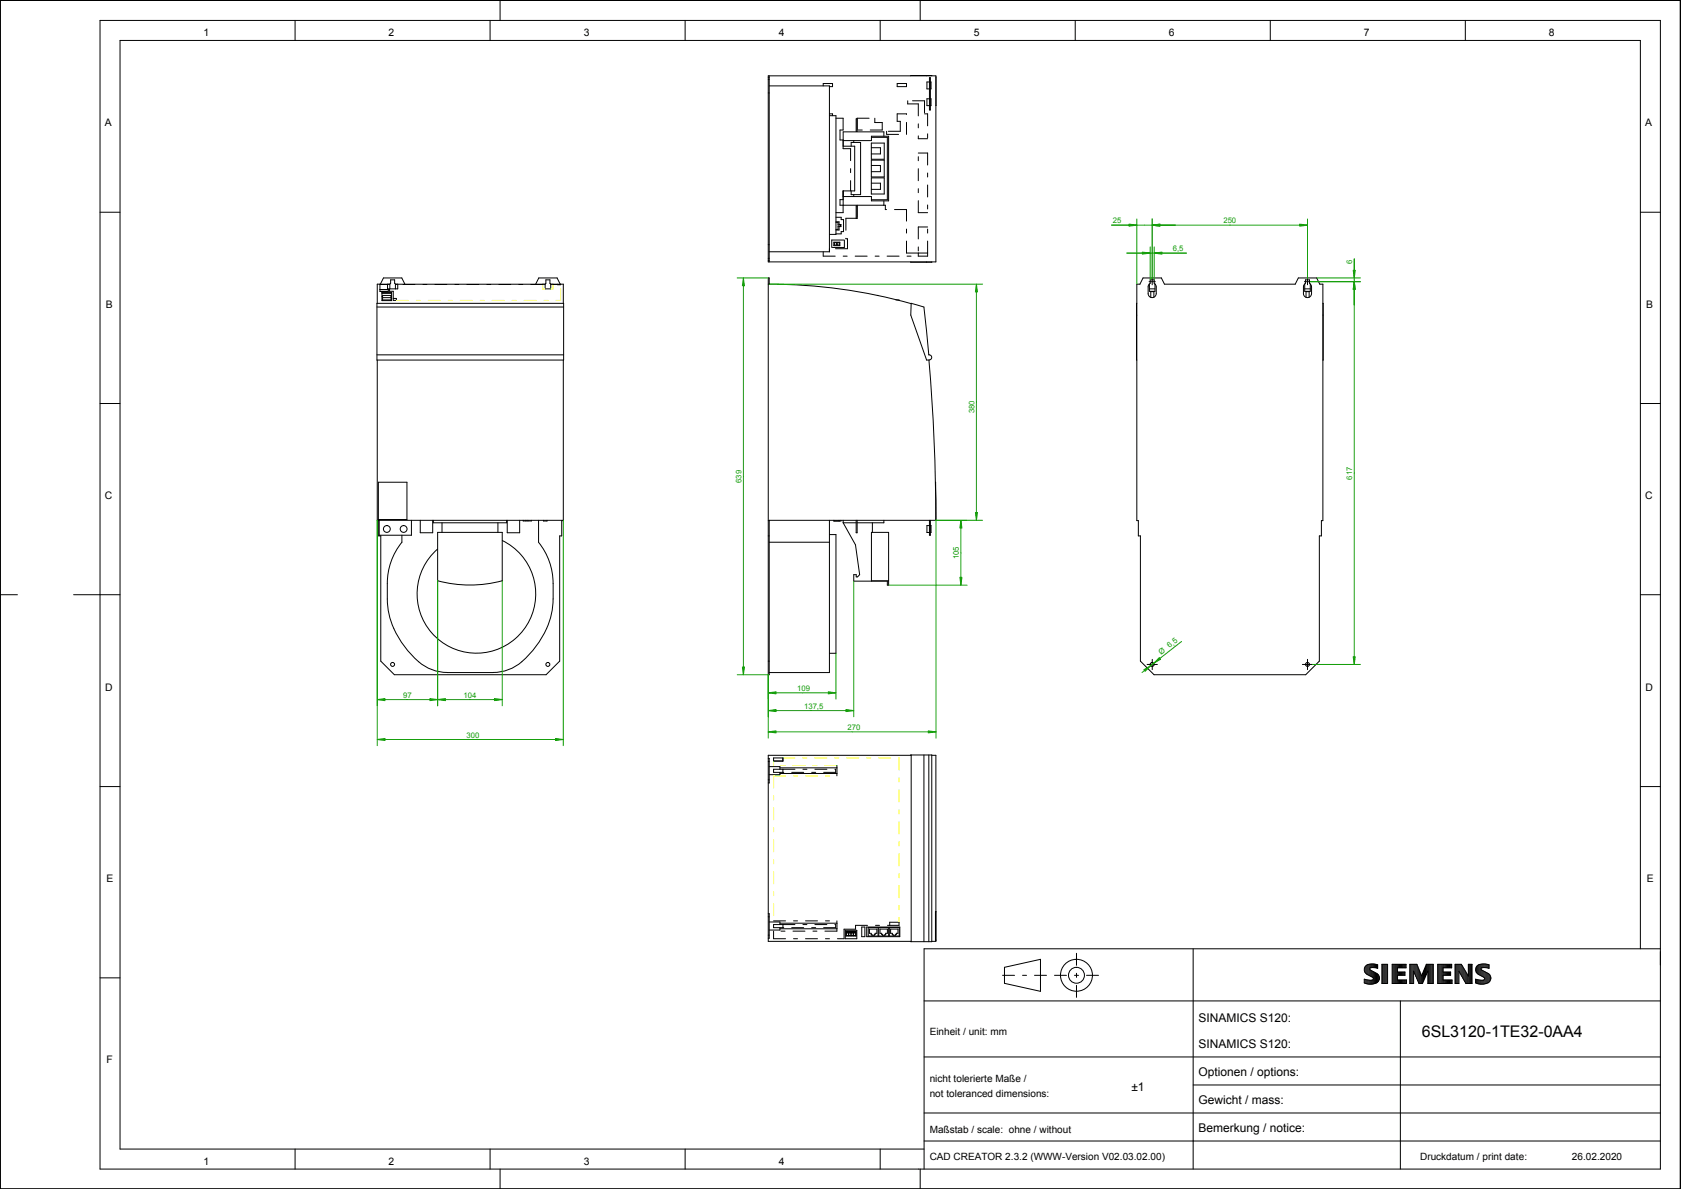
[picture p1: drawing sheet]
<svg xmlns="http://www.w3.org/2000/svg" width="297mm" height="210mm" viewBox="0 0 297 210" stroke-linecap="round" stroke-linejoin="round" font-family="sans-serif">
<g fill="none" stroke="#000" stroke-width=".18">
<path d="M0 0h297v210h-297zM0 .1h296.9v209.9h-296.9zM17.7 3.6h275.7v202.9h-275.7zM52.1 3.6v3.5M86.6 3.6v3.5M88.4 .1v3.5M121.1 3.6v3.5M135.8 13.4h29.6v32.9h-29.6zM135.8 16.4h.1M135.8 14h.1M135.8 13.7h.1M135.9 13.4v32.9"/>
<path d="M135.9 15.2h10.7v29.3h-10.7M145.5 15.2v-.4h1.6v.5h-.5M155.5 3.6v3.5M160.9 13.4h3.7M162.6 .1v3.5M163.7 13.3v.1M164.2 14.5h-.4v1.2h.4M164.2 17.5h-.4v1.2h.4M164.2 13.7h.2v5.7h-.2zM164.4 14.5h.1v1.2h-.1M164.4 17.5h.1v1.2h-.1M165.4 18.6h.1"/>
<path d="M165.4 13.6h.1M190 3.6v3.5M224.5 3.6v3.5M258.9 3.6v3.5M17.7 37.5h3.5M146.6 20.4h1.1v21h-1.1M147.7 39.3h.4v.4h.4v.2h-.4v.6h-.4M147.7 39.2h.6v.5h.3v.3h-.3v.6h-.6M149 33.7v2.6h7.2v-.8M149 24.8h5v-.7h3v11.4h-3v-.8h-5M150.4 25.8v-.6h1.7v9.2h-1.7v-.7M150.9 24.8v.4"/>
<path d="M150.9 34.4v.3M151.3 21h.2v2.2h-.2zM151.3 36.4h.2v2.2h-.2zM154 25.3h2.2v2.8h-2.2zM154 28.3h2.2v3h-2.2zM154 31.4h2.2v2.9h-2.2zM154 26.1h1.6v1.1h-1.6M154 29.2h1.6v1.1h-1.6M154 32.4h1.6v1.1h-1.6M154 24.3h2.8v11h-2.8M156.2 24.1v-.8h-7.2v2.5h2v7.9h-2M289.9 37.5h3.5"/>
<path d="M66.6 53.6h33v10h-33zM66.6 54.2h33M67.1 50.2h-.4v3.4M67.1 51.2h1.5v.3h-1.5zM67.1 50.2h1.4M67.2 50.2l.6-1.1h3.2l.5 1.1M67.5 51.6h1.7v.1h-1.7zM67.5 51.8h1.7v1.3h-1.7zM67.5 52.4h.1M67.6 53.1v-.9h1.5v.9M67.6 53h1.5M67.6 52.6h1.5"/>
<path d="M68.5 50.2h.4v.8h1v-.8h.4M69 50l-.2 .2M69 50v-.6h.7v.6M69.1 52.4h.1M69.5 52.7h.5v.4h-.5zM69.7 50.1l.2 .1M70.3 50.2h25.6M94.7 50.2l.5-1.1h3.2l.6 1.1M95.9 50.2h.4v.8h1v-.8h.4M96.3 50.2l.2-.2v-.6h.7v.7l.2 .1M97.7 50.2l1.4 .1-.6-.1M99.1 50.2h.4v3.4"/>
<path d="M135.8 50.2h.1M135.8 46h.1M135.8 45.6h.1M135.8 43.2h.1M135.9 50.2a93.3 93.3 0 0 1 25.1 3.4M135.9 50.2v-1.1h-.1v70.1h.1v-27.3h29.5M147.3 42.8h1.1v.6h-1.1zM147.4 42.9h.5v.4h-.5zM147.9 43l.4-.1v.4h-.3zM155 52.2h.2M158.3 53h.6M160.9 46.3h3.7"/>
<path d="M162.3 44.7h1.6v.5h-1.6zM163.7 46.3h.1M200.8 55.7h.1M200.9 50.2h.5l.6-1.1h3.2l.6 1.1h23.1l.5-1.1h3.3l.5 1.1h.6v41.8h-.3v2.7h-.4v22.1l-2.4 2.4h-26.8l-2.4-2.4v-22.1h-.3v-2.7h-.3zM200.9 53.6v10M203.1 50.2v1.3h1v-1.3M203.1 51h1M203.2 49.4h.8v.7l.1 .1a2.46 2.46 0 0 1 .1 1.9 .71 .71 0 0 1-.7 .5 .71 .71 0 0 1-.6-.7v-1.2l.2-.5 .1-.2zM203.3 51.5h.6M203.3 51.5v1M203.9 51.5v1M230.5 50.2l.1 1.3h.9l.1-1.3"/>
<path d="M230.6 51h.9M230.7 49.4h.7v.7l.2 .1a2.46 2.46 0 0 1 .1 1.9 .71 .71 0 0 1-.8 .5 .71 .71 0 0 1-.6-.7v-1.2l.4-.6zM230.8 51.5h.5M230.8 51.5v1M231.3 51.5v1M233.8 53.6v10M233.8 55.7h.1M17.7 71.3h3.5M66.6 62.7h33M66.7 63.6v28.4h.2v2.7h.4v22.1l2.4 2.4h26.8l2.4-2.4v-22.1h.4v-2.7h.2v-28.4M164.1 63.6a329.3 329.3 0 0 1 1.3 28.3M164.2 63.6a.45 .45 0 0 0 .4-.5 .45 .45 0 0 0-.5-.4l-.8-8.5-2.3-.6-.1 2.1 2.8 7.9h.5"/>
<path d="M289.9 71.3h3.5M66.7 91.9h32.8M66.9 85.2h5v6.6h-5zM67 91.9v2.6h5.7v-2.6M71 94.5v1.3a11.5 11.5 0 0 0-2.6 7.3 19.7 19.7 0 0 0 .4 5.7 16.7 16.7 0 0 0 5.2 8.1M74.3 91.9v2.2h2.2v-2.2M76.6 91.9v.4h12.9v-.4M77.3 94h11.4v8.6a22 22 0 0 1-11.4 0zM78.1 92.3v1.7M88 92.3v1.7M88.8 95.5a10.5 10.5 0 0 1 4.1 15.2 10.5 10.5 0 0 1-15.6 2.1 10.5 10.5 0 0 1 0-15.8M89.6 91.9v2.2h2.2v-2.2"/>
<path d="M92.5 91.9v.1h1.4v-.1M92.9 91.9v.1M93.3 91.9v.1M95.2 91.9v3.9a11.5 11.5 0 0 1 2.5 7.3M96.1 91.9v.1h.6v-.1M135.8 94.7h.1M135.8 92h.1M135.9 95.8h10.7M146.6 91.9v26.9h-10.7M146.6 94.4h1.1v21h-1.1M147.3 91.9v.1h1.3v-.1M148.3 91.9v.1"/>
<path d="M149 92.3l2.2 3.9 .7 5.3-.4 .4h-.2v-.4h-.4v1.2h5.9v.7h.2v-9.4h-3v8.7M149 91.9v.4M149 92.3h2.3M151.3 91.9v2.2h.2v-2.2M154.2 92.3v1.7M156.2 91.9v.4h-4.7M164.2 91.9v2.6h.2v-2.6M164.2 92.8h-.4v1.3h.4M164.4 92.8h.1v1.3h-.1M165.3 85.2l.1 6.6M165.4 91.8h.1M0 105.1h3.1"/>
<path d="M13 105.1h8.2M96.6 111a15.6 15.6 0 0 1-6.1 7l-1.3 .5-2 .3h-8.2a7.7 7.7 0 0 1-5-1.9M97.7 105.8l-.1 1.5-.2 1.5-.8 2.2M97.7 103.1v2.7M135.8 116.8h.1M154 102.6h3M289.9 105.1h3.5M17.7 138.9h3.5M135.8 134h.1v4.3h-.1M135.8 137.8h.1M135.8 134.5h.1M135.9 135.4h1.9v.5"/>
<path d="M136.7 135.9h1.6l.1 .5h-1.7zM136.7 133.9h1.6v.5h-1.6zM137.8 136.4v.4h-1.9M137.8 135.6h10.1v1h-10.1M160.9 133.4h3.7v32.9h-3.7M161 133.4h-25.2v32.9h25.2M161 133.4v32.9M163.3 133.4v32.9M164.1 133.4v32.9M164.6 133.4h.8v32.9h-.8M289.9 138.9h3.5M17.7 172.7h3.5"/>
<path d="M135.8 161.4h.1v4.3h-.1M135.8 165.2h.1M135.8 162h.1M135.9 162.9h1.9v.4M136.7 163.3h1.7v.6h-1.7zM137.8 163.9v.4h-1.9M137.8 163.1h10.1v1h-10.1M149.4 164.3h2v1.5h-2zM149.5 164.5h1.8v.8h-1.8zM149.9 164.8v.5M150 164.8v.5M150.4 164.8v.5"/>
<path d="M150.4 165.3h.4v-.5h-.1v-.2h-.3l.1 .2h-.3l.1-.2h-.3l.1 .2h-.3l.1-.2h-.3l.1 .2h-.1v.5h.8M150.9 164.6h.3v.7h-.4v-.5h.1zM151.2 165.3h.1M152.3 163.8h.5v1.7h-.5zM153.2 163.8h5.8v1.7h-5.8zM153.4 163.8h1.8v1.5h-1.8zM153.6 164.1h1.3v.8h-.3l-.1 .3h-.4l-.2-.3h-.3zM155.3 163.8h1.7v1.5h-1.7zM155.5 164.1h1.3v.8h-.3l-.1 .3h-.5l-.1-.3h-.3zM157.2 163.8h1.7v1.5h-1.7zM157.2 162.9h1.7v.6h-1.7zM157.4 164.1h1.3v.8h-.3l-.2 .3h-.4l-.1-.3h-.3z"/>
<path d="M163.3 176.8h130.1M165.3 161v5.1M165.4 161h-.1v5.1h.1M177.5 170.9l6.4-1.4v5.6l-6.4-1.4zM210.8 167.6v38.9M241.1 173v.6M241.2 170.8v1M241.2 173v.7M241.4 170.6v1.4M241.4 173.1v.6M241.5 170.5l.1 1.6 .9 .5 .2 .4a1.67 1.67 0 0 1-1.6 0M241.5 173.1v.7"/>
<path d="M241.7 170.4l1.1-.1 .6 .1v.7l-.9-.2-.5 .2 .1 .2 1.2 .7a.97 .97 0 0 1 .4 1 .97 .97 0 0 1-.9 .8 2.66 2.66 0 0 1-1.7-.2M241.7 170.4a.93 .93 0 0 0-.6 .8 .93 .93 0 0 0 .5 .9M241.7 170.4v1.8M241.7 173.1v.7M241.9 170.4v1.9M241.9 173.2v.6M242 170.3v.7M242 171.3v1.1M242 173.2v.7M242.2 170.3v.6M242.2 171.4v1.1M242.2 173.2v.7"/>
<path d="M242.4 170.3v.6M242.4 171.5v1M242.4 173.2v.7M242.6 170.3v.6M242.6 171.6v1M242.6 173.1v.7M242.7 170.3v.6M242.7 171.7v2.1M242.9 170.3v.6M242.9 171.7v2.1M243.1 170.3v.6M243.1 171.8v1.9"/>
<path d="M243.2 170.4v.6M243.2 171.9v1.7M243.4 170.4v.6M243.4 172v1.5M243.6 172.2v1.2M243.7 172.5v.5M244.2 170.3h1v3.4h-1zM244.3 170.3v3.4M244.4 170.3v3.4M244.6 170.3v3.4M244.8 170.3v3.4M244.9 170.3v3.4"/>
<path d="M245.1 170.3v3.4M246 170.3h2.5v.7h-1.5v.7h1.3v.6h-1.3v.8h1.5v.6h-2.5zM246.1 170.3v3.4M246.3 170.3v3.4M246.5 170.3v3.4M246.6 170.3v3.4M246.8 170.3v3.4M247 170.3v.7M247 171.7v.6M247 173.1v.6M247.1 170.3v.7M247.1 171.7v.6"/>
<path d="M247.1 173.1v.6M247.3 170.3v.7M247.3 171.7v.6M247.3 173.1v.6M247.5 176.8v29.7M247.5 170.3v.7M247.5 171.7v.6M247.5 173.1v.6M247.6 170.3v.7M247.6 171.7v.6M247.6 173.1v.6M247.8 170.3v.7"/>
<path d="M247.8 171.7v.6M247.8 173.1v.6M248 170.3v.7M248 171.7v.6M248 173.1v.6M248.2 170.3v.7M248.2 171.7v.6M248.2 173.1v.6M248.3 170.3v.7M248.3 173.1v.6M248.5 173.1v.6M249.1 170.3h1.3l.8 2.1 .8-2.1h1.2v3.4h-.9v-2.1l-.9 2.1h-.7l-.9-2.1v2.1h-.7z"/>
<path d="M249.2 170.3v3.4M249.3 170.3v3.4M249.5 170.3v3.4M249.7 170.3v3.4M249.9 170.3v1.4M250 170.3v1.8M250.2 170.3v2.2M250.4 170.3v2.6M250.5 170.8v2.5M250.7 171.2v2.4M250.9 171.6v2.1M251 172v1.7"/>
<path d="M251.2 172.4v1.3M251.4 171.9v1.8M251.5 171.5v1.8M251.7 171.1v1.8M251.9 170.7v1.8M252.1 170.3v1.8M252.2 170.3v1.4M252.4 170.3v3.4M252.6 170.3v3.4M252.7 170.3v3.4M252.9 170.3v3.4M253.1 170.3v3.4"/>
<path d="M254.1 170.3h2.4v.7h-1.5v.7h1.3v.6h-1.3v.8h1.6v.6h-2.5zM254.1 170.3v3.4M254.3 170.3v3.4M254.4 170.3v3.4M254.6 170.3v3.4M254.8 170.3v3.4M254.9 170.3v3.4M255.1 170.3v.7M255.1 171.7v.6M255.1 173.1v.6M255.3 170.3v.7M255.3 171.7v.6"/>
<path d="M255.3 173.1v.6M255.5 170.3v.7M255.5 171.7v.6M255.5 173.1v.6M255.6 170.3v.7M255.6 171.7v.6M255.6 173.1v.6M255.8 170.3v.7M255.8 171.7v.6M255.8 173.1v.6M256 170.3v.7M256 171.7v.6"/>
<path d="M256 173.1v.6M256.1 170.3v.7M256.1 171.7v.6M256.1 173.1v.6M256.3 170.3v.7M256.3 171.7v.6M256.3 173.1v.6M256.5 170.3v.7M256.5 173.1v.6M257.3 170.3v3.4M257.5 170.3v3.4M257.7 170.3v3.4"/>
<path d="M257.8 170.3v3.4h-.7v-3.4h1.1l1.3 2.1v-2.1h.6v3.4h-1.1l-1.2-2.1M258 170.3v1.6M258.2 170.3v1.9M258.3 170.5v2M258.5 170.8v2M258.7 171.1v2M258.8 171.4v2M259 171.7v2M259.2 172v1.7M259.4 172.2v1.5M259.5 170.3v3.4M259.7 170.3v3.4"/>
<path d="M259.9 170.3v3.4M260 170.3v3.4M260.7 173v.6M260.9 170.8v1M260.9 173v.7M261.1 170.6v1.4M261.1 173.1v.7M261.2 170.5v1.6M261.2 173.1v.7M261.4 170.4l1-.1 .7 .1v.7l-1-.2-.4 .2 .1 .2 1.2 .7a.97 .97 0 0 1 .4 1 .97 .97 0 0 1-.9 .8 2.66 2.66 0 0 1-1.8-.2M261.4 170.4a.93 .93 0 0 0-.7 .8 .93 .93 0 0 0 .5 .9l1 .5M261.4 170.4v1.8"/>
<path d="M261.4 173.1v.7M261.6 170.4v1.9M261.6 173.2v.7M261.7 170.3v.7M261.7 171.3v1.1M261.7 173.2v.7M261.9 170.3v.6M261.9 171.4v1.1M261.9 173.2v.7M262.1 170.3v.6M262.1 171.5v1.1M262.1 173.2v.7"/>
<path d="M262.2 172.6l.1 .1a.28 .28 0 0 1-.2 .4l-1.4-.1M262.2 170.3v.6M262.2 171.6v1M262.2 173.1v.7M262.4 170.3v.6M262.4 171.7v2.1M262.6 170.3v.6M262.6 171.8v2M262.7 170.3v.6M262.7 171.8v1.9M262.9 170.4v.6M262.9 171.9v1.7"/>
<path d="M263.1 170.4v.6M263.1 172v1.5M263.3 172.2v1.1M263.4 172.6v.4M289.9 167.6v-160.5h-268.7v195.9h142.1M293.4 167.6h-130.1v38.9M163.3 186.7h130.1M163.3 196.6h130.1M210.8 191.7h82.6M52.1 203v3.5M86.6 203v3.5M88.4 206.5v3.5"/>
<path d="M121.1 203v3.5M155.5 203v3.5M162.6 206.5v3.5M163.3 201.6h130.1"/>
<circle cx="68.4" cy="93.4" r=".6"/>
<circle cx="71.3" cy="93.4" r=".6"/>
<circle cx="69.4" cy="117.4" r=".35"/>
<circle cx="96.8" cy="117.4" r=".35"/>
<circle cx="203.6" cy="117.4" r=".35"/>
<circle cx="231" cy="117.4" r=".35"/>
<circle cx="190.2" cy="172.3" r="1.41"/>
<circle cx="190.2" cy="172.3" r="2.82"/>
</g>
<g fill="none" stroke="#000" stroke-width=".18" stroke-dasharray="2.1 1.4 .7 1.4">
<path d="M158.5 14.8v.5M158.5 15.3h1.7M160.2 15.3v-.5M160.2 14.8h-1.7M160.4 17.8v.6M160.4 18.4h1.9M162.3 18.4v6.1M163.4 17.8v2.3M163.4 17.8h-3M146.6 20.1h.5M147.1 20.1v.3M147.7 20.9h1.3"/>
<path d="M148.4 23v1.7M148.4 36.3v-1M148.4 35.3h.6M148.4 24.7h.6M148.4 23h.6M148.6 38.8v-.4M148.6 38.4h-.9M149 20.9v2.1M149 37.6v-1.3M149 35.3v-1.6M149 26.3v-1.6M149 37.6h-1.3"/>
<path d="M149 36.3h-.6M149 26.3h1.3M149.1 38.8v2.1M149.1 38.8h-.5M149.5 38.6v3.6M150.3 26.3v7.4M151.5 20.9v2.1M151.5 36.3v2.3M151.5 38.6h-2M151.5 20.9h3.1M154.6 20.9v.7M155.9 23v-1.4"/>
<path d="M155.9 23h-4.4M155.9 21.6h-1.3M156.2 36.3h.2M156.4 37v-.7M156.7 23.2v.5M156.7 23.7h3.5M158.5 20.1v1.3M158.5 21.4h.6M159.1 23.2v-1.8M159.1 23.2h-2.4M160.2 23.7v-3.6M160.2 37h-3.8"/>
<path d="M160.2 20.1h-1.7M162.3 37.6v-10.6M162.3 27h1.6M162.3 24.5h1.6M163.9 20.1v4.4M163.9 27v10.6M163.9 37.6h-1.6M163.9 20.1h-.5M67.1 50.2v.9M67.1 50.3h1.4M68.5 51v-.8M68.5 51h.4"/>
<path d="M68.8 51.1v.4M68.8 51.5h.7M68.8 51.1h-1.7M69.5 52.7v-1.2M69.9 51h.4M70.3 50.2v.8M95.9 50.3h-25.6M97.7 50.3h.8M145.5 44.5v.7M145.5 45.2h16.8M147 42.4v1.3M147 42.4h2.2"/>
<path d="M147.7 41.3h.9M148.6 41.3v-.4M148.6 40.9h.4M149.2 42.4v1.3M149.2 43.7h-2.2M149.5 42.2h.3M149.8 42.2v1.7M149.8 43.9h-3.2M160.2 44.7v-7.7M162.3 40.1v4.6M162.3 44.7h-2.1M163.9 44.7v-4.6"/>
<path d="M163.9 40.1h-1.6M203.1 49.8h1M203.6 50.3v-1.1M230.5 49.8h1.1M231 50.3v-1.1M202.7 117.4h1.8M203.6 118.3v-1.8M230.1 117.4h1.9M231 118.3v-1.8M138.4 135.9h9.3M147.7 136.4h-9.3M147.7 135.9v.5"/>
<path d="M147.9 136.6v.4M147.9 135.6v-.4M136.7 165.8h12.5M136.7 162.7h11.2M136.7 164.5v1.3M138.4 163.3h9.3M147.7 163.9h-9.3M147.7 163.3v.6M147.9 164.5h-11.2M147.9 162.7v.4M147.9 164.1v.4M149.2 164.1h2"/>
<path d="M149.2 165.8v-1.7M151.2 163.5h6M151.2 164.1v-.6M184.9 172.3h-8.5M186.3 172.3h3.9M190.2 176.2v-3.9M190.2 168.4v3.9M194.1 172.3h-3.9"/>
</g>
<path d="M70 53.1h29.1M95.9 51v-.8M96.3 51h-.4M97.7 51v-.8M97.7 51h-.4M99.1 53.1v-2.8M136.7 137h11.2M136.7 137v25.7M136.7 135.2v-.8M138.3 133.9h20.6M147.9 135.2h-11.2M158.9 133.9v29" fill="none" stroke="#ff0" stroke-width=".18" stroke-dasharray="2.1 1.4 .7 1.4"/>
<g fill="none" stroke="#149e0a" stroke-width=".18">
<path d="M196.4 39.8h34.6M200.9 38.7v11.5M203.6 38.7v10.5M231 38.7v10.5M130.3 49.1h5.5M131.4 49.1v70.1M135.9 50.2h37.7M172.5 50.2v41.7M199.1 44.7h10.5M203.2 43.6v5.8M204 43.6v5.8M231.6 49.8h8.8"/>
<path d="M232.7 49.1h7.7M239.3 45.7v71.7M66.7 91.9v39.8M99.5 91.9v39.8M165.4 91.9h8.2M165.4 91.8v38.6M169.8 91.9v11.5M77.3 102.6v22.1M88.7 102.6v22.1M130.3 119.2h5.5v11.2M147.7 115.4v8.1M150.9 102.7v23.9"/>
<path d="M157 103.4h13.9M203.9 117.2l-.3 .2M208.8 113.3l-7 5.5M232 117.4h8.4M66.7 123.6h22M66.7 130.6h32.8M135.8 129.3h29.6M135.8 125.5h15.1M135.8 122.4h11.9"/>
</g>
<g fill="#149e0a" stroke="#149e0a" stroke-width=".18">
<path d="M202.1 118.3l1.2-.7-.9 1z"/>
<path d="M204.9 116.2l.2 .3-1.2 .7z"/>
<path d="M172.4 90.5h.3l-.2 1.4z"/>
<path d="M172.5 50.2l.2 1.4h-.3z"/>
<path d="M169.8 91.9l.2 1.4h-.4z"/>
<path d="M169.6 102h.4l-.2 1.4z"/>
<path d="M135.8 129.3l1.3-.2v.4z"/>
<path d="M164 129.1l1.4 .2-1.4 .2z"/>
<path d="M135.8 125.5l1.3-.2v.4z"/>
<path d="M149.5 125.3l1.4 .2-1.4 .2z"/>
<path d="M135.8 122.4l1.3-.2v.4z"/>
<path d="M146.4 122.2l1.3 .2-1.3 .2z"/>
<path d="M131.4 49.1l.2 1.4h-.4z"/>
<path d="M131.2 117.8h.4l-.2 1.4z"/>
<path d="M239.3 49.8l.2 1.3h-.4z"/>
<path d="M239.1 116h.4l-.2 1.4z"/>
<path d="M239.1 47.7h.4l-.2 1.4z"/>
<path d="M199.5 39.6l1.4 .2-1.4 .2z"/>
<path d="M203.6 39.8l1.4-.2v.4z"/>
<path d="M201.9 44.5l1.3 .2-1.3 .2z"/>
<path d="M204 44.7l1.3-.2v.4z"/>
<path d="M229.7 39.6l1.3 .2-1.3 .2z"/>
<path d="M77.3 123.6l1.4-.2v.4z"/>
<path d="M87.4 123.4l1.3 .2-1.3 .2z"/>
<path d="M66.7 123.6l1.3-.2v.4z"/>
<path d="M76 123.4l1.3 .2-1.3 .2z"/>
<path d="M66.7 130.6l1.3-.2v.4z"/>
<path d="M98.2 130.4l1.3 .2-1.3 .2z"/>
</g>
<text font-size="2.8" x="251.2" y="183.2">6SL3120-1TE32-0AA4</text>
<g font-size="2.1">
<text x="211.8" y="180.5">SINAMICS S120:</text>
<text x="211.8" y="185.1">SINAMICS S120:</text>
<text x="211.8" y="190">Optionen / options:</text>
<text x="199.9" y="192.7">±1</text>
<text x="211.8" y="195">Gewicht / mass:</text>
<text x="211.8" y="199.9">Bemerkung / notice:</text>
</g>
<g font-size="1.8">
<text x="36" y="6.4">1</text>
<text x="68.7" y="6.4">2</text>
<text x="103.1" y="6.4">3</text>
<text x="137.6" y="6.4">4</text>
<text x="172.1" y="6.4">5</text>
<text x="206.5" y="6.4">6</text>
<text x="241" y="6.4">7</text>
<text x="273.7" y="6.4">8</text>
<text x="18.5" y="22.3">A</text>
<text x="290.7" y="22.3">A</text>
<text x="18.7" y="54.4">B</text>
<text x="290.9" y="54.4">B</text>
<text x="18.5" y="88.2">C</text>
<text x="290.7" y="88.2">C</text>
<text x="18.6" y="122">D</text>
<text x="290.8" y="122">D</text>
<text x="18.8" y="155.8">E</text>
<text x="291" y="155.8">E</text>
<text x="164.3" y="182.8">Einheit / unit: mm</text>
<text x="18.8" y="187.9">F</text>
<text x="164.3" y="191.2">nicht tolerierte Maße /</text>
<text x="164.3" y="193.8">not toleranced dimensions:</text>
<text x="164.3" y="200.1">Maßstab / scale: ohne / without</text>
<text x="36" y="205.8">1</text>
<text x="68.7" y="205.8">2</text>
<text x="103.1" y="205.8">3</text>
<text x="137.6" y="205.8">4</text>
<text x="164.3" y="204.9">CAD CREATOR 2.3.2 (WWW-Version V02.03.02.00)</text>
<text x="251" y="204.9">Druckdatum / print date:</text>
<text x="277.8" y="204.9">26.02.2020</text>
</g>
<g font-size="1.4" fill="#149e0a">
<text x="196.6" y="39.4">25</text>
<text x="216.2" y="39.4">250</text>
<text x="207.3" y="44.4">6,5</text>
<text x="239" y="46.6" transform="rotate(-90 239 46.6)">6</text>
<text x="172.2" y="73" transform="rotate(-90 172.2 73)">380</text>
<text x="131" y="85.3" transform="rotate(-90 131 85.3)">639</text>
<text x="239" y="84.7" transform="rotate(-90 239 84.7)">617</text>
<text x="169.4" y="98.8" transform="rotate(-90 169.4 98.8)">105</text>
<text x="205.2" y="115.7" transform="rotate(-38 205.2 115.7)">Ø 6,5</text>
<text x="71.2" y="123.2">97</text>
<text x="81.9" y="123.2">104</text>
<text x="140.9" y="122">109</text>
<text x="142.1" y="125.2">137,5</text>
<text x="82.4" y="130.3">300</text>
<text x="149.8" y="128.9">270</text>
</g>
</svg>
